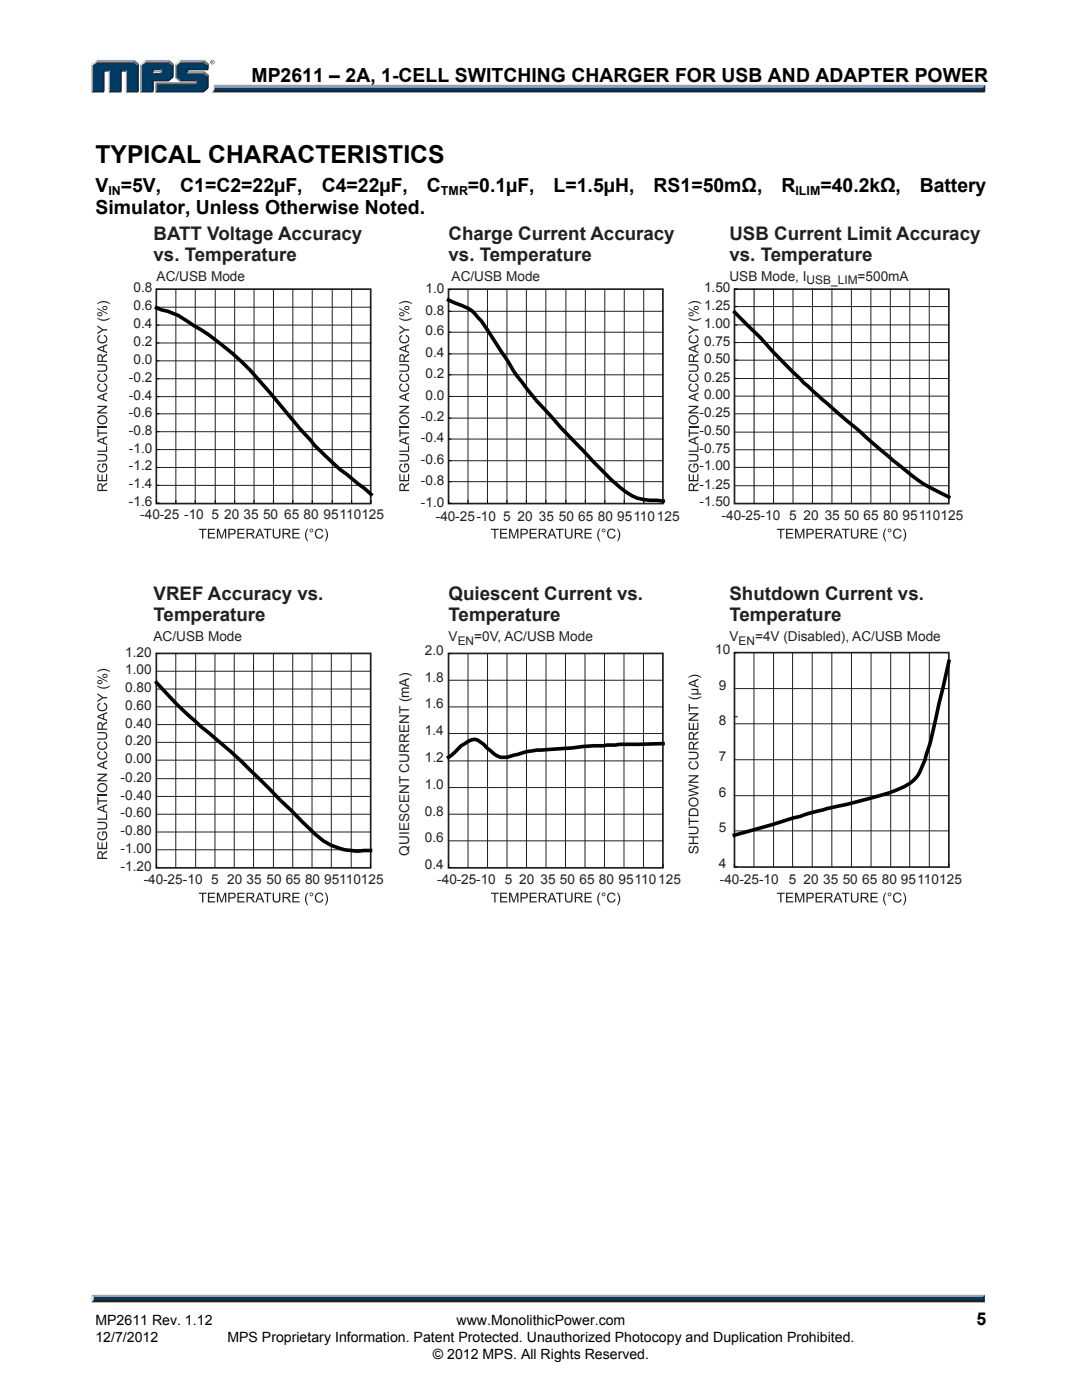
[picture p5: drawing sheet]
<svg xmlns="http://www.w3.org/2000/svg" width="216mm" height="279mm" viewBox="0 0 216 279" stroke-linecap="round" stroke-linejoin="round" font-family="sans-serif">
<path d="M18.7 259.2h177.4l.4 .7h-178.3z" fill="#231f20"/>
<path d="M18.3 258.4h178.2l-.4 .8h-177.4z" fill="#94a0b9"/>
<path d="M196.5 258.4v1.5l-.4-.4v-.6z" fill="#001339"/>
<path d="M18.7 258.9h177.4v.6h-177.4z" fill="#003b63"/>
<path d="M18.2 258.4l.5 .5v.5l-.5 .5z" fill="#dcddde"/>
<path d="M42.7 16.9h153.9l-.4 .7h-153.4z" fill="#94a0b9"/>
<path d="M42.8 17.6h153.4l.4 .6h-154.3l.4-.2z" fill="#231f20"/>
<path d="M196.2 17.3l.4-.4v1.3l-.4-.4z" fill="#001339"/>
<path d="M42.9 17.3h153.3v.5h-153.4z" fill="#003b63"/>
<path d="M42.7 16.9l.2 .5a.79 .79 0 0 1-.6 .8h.1a1.24 1.24 0 0 0 .3-1.3z" fill="#dcddde"/>
<path d="M30.4 14.4l.3-.2h1.3l.3 .2z" fill="#94a0b9"/>
<g fill="#003b63">
<path d="M18.6 12.8l.8-.6h7.2l.8 .6v5.2h-2v-4.2h-1.4v4.2h-2v-4.2h-1.4v4.2h-2z"/>
<path d="M28.3 12.8l.8-.6h2.2v1.4h-.9v.8h1.9v-.8h-1.3v-1.4h2.6l.8 .6v2.3l-.8 .7h-3.2v2.2h-2.1z"/>
<path d="M31.3 16.6h8v-.8h-3.2l-.9-.7v-2.3l.9-.6h4.4l.9 .6v.8h-4.1v.8h3.2l.9 .7v2.2l-.9 .7h-9.2z"/>
</g>
<path d="M35.9 12.1h4.8" fill="none" stroke="#94a0b9" stroke-width=".27"/>
<path d="M35 12.7l.9-.7 .2 .2-.8 .6z" fill="#dcddde"/>
<path d="M35.1 12.7v2.6" fill="none" stroke="#94a0b9" stroke-width=".27"/>
<path d="M35 15.3l.3-.2 .8 .7-.2 .2z" fill="#547194"/>
<path d="M35.9 15.9h3.4" fill="none" stroke="#001339" stroke-width=".27"/>
<g fill="#94a0b9">
<path d="M31 16.4h8.1v-.4l.2-.2v.8h-8z"/>
<path d="M31 16.4l.3 .2v1.4l-.3 .2z"/>
</g>
<path d="M37.3 13.6h4.1v-.8l.2-.1v1.1h-4v.4l-.3 .2z" fill="#001339"/>
<path d="M37.3 14.3h3.4" fill="none" stroke="#94a0b9" stroke-width=".27"/>
<path d="M40.7 14.2l.9 .7-.2 .2-.9-.7z" fill="#547194"/>
<g fill="#001339">
<path d="M31 18.2l.3-.2h9.2l.9-.7v-2.2l.2-.2v2.5l-.9 .8z"/>
<path d="M30.4 15.8h3.2l.8-.7v-2.3l.2-.1v2.6l-.9 .7h-3v2.2h-2.6l.2-.2h2.1z"/>
</g>
<path d="M33.7 12l.9 .7-.2 .1-.8-.6z" fill="#547194"/>
<path d="M29 12.1h4.7" fill="none" stroke="#94a0b9" stroke-width=".27"/>
<path d="M28.1 12.7l.9-.7 .1 .2-.8 .6z" fill="#dcddde"/>
<path d="M28.2 12.7v5.5" fill="none" stroke="#94a0b9" stroke-width=".27"/>
<path d="M32 13.8l.3-.2v.8l-.3-.2z" fill="#94a0b9"/>
<g fill="#001339">
<path d="M30.4 13.6h1.9l-.3 .2h-1.3v.4l-.3 .2z"/>
<path d="M27.4 12.8l.3-.1v5.5h-2.5l.2-.2h2z"/>
</g>
<path d="M26.8 12l.9 .7-.3 .1-.8-.6z" fill="#547194"/>
<path d="M19.2 12.1h7.6" fill="none" stroke="#94a0b9" stroke-width=".27"/>
<path d="M18.3 12.7l.9-.7 .2 .2-.8 .6z" fill="#dcddde"/>
<path d="M18.5 12.7v5.5" fill="none" stroke="#94a0b9" stroke-width=".27"/>
<path d="M20.6 13.8h1.4l-.2 .3h-.9v4.1h-2.6l.3-.2h2z" fill="#001339"/>
<path d="M21.9 13.8v4.4" fill="none" stroke="#94a0b9" stroke-width=".27"/>
<path d="M24 13.8h1.4l-.2 .3h-.9v4.1h-2.5l.2-.2h2z" fill="#001339"/>
<path d="M25.3 13.8v4.4" fill="none" stroke="#94a0b9" stroke-width=".27"/>
<path d="M40.7 12l.9 .7-.2 .1-.9-.6z" fill="#547194"/>
<path d="M41.9 12.4a.45 .45 0 0 1 .9 0 .45 .45 0 0 1-.9 0zM42 12.4a.37 .37 0 0 0 .7 0 .37 .37 0 0 0-.7 0zM42.2 12.2h.3l.1 .5-.3-.3-.1 .3zM42.3 12.2v.2h.1z" fill="#231f20"/>
<path d="M42.6 17.1h153.9l-.4 .7h-153.3z" fill="#94a0b9"/>
<path d="M42.8 17.8h153.3l.4 .7h-154.3l.4-.3z" fill="#231f20"/>
<path d="M196.1 17.5l.4-.4v1.4l-.4-.4z" fill="#001339"/>
<path d="M42.8 17.5h153.3v.6h-153.4z" fill="#003b63"/>
<g fill="#dcddde">
<path d="M42.6 17.1l.2 .5a.79 .79 0 0 1-.6 .9l.1-.1a1.24 1.24 0 0 0 .3-1.3z"/>
<path d="M30.3 14.6l.3-.2h1.3l.3 .2z"/>
</g>
<g fill="#003b63">
<path d="M18.5 13.1l.8-.7h7.2l.8 .7v5.1h-1.9v-4.2h-1.5v4.2h-2v-4.2h-1.4v4.2h-2z"/>
<path d="M28.2 13.1l.9-.7h2.1v1.4h-.9v.8h1.9v-.8h-1.2v-1.4h2.5l.8 .7v2.3l-.8 .6h-3.2v2.2h-2.1z"/>
<path d="M31.2 16.9h8v-.9h-3.2l-.8-.6v-2.3l.8-.7h4.5l.8 .7v.7h-4.1v.8h3.3l.8 .7v2.2l-.8 .7h-9.3z"/>
</g>
<path d="M35.8 12.3h4.8" fill="none" stroke="#94a0b9" stroke-width=".27"/>
<path d="M34.9 12.9l.9-.7 .2 .2-.8 .7z" fill="#dcddde"/>
<path d="M35.1 12.9v2.6" fill="none" stroke="#94a0b9" stroke-width=".27"/>
<path d="M34.9 15.5l.3-.1 .8 .6-.2 .2z" fill="#547194"/>
<path d="M35.8 16.1h3.4" fill="none" stroke="#001339" stroke-width=".27"/>
<path d="M31 16.6h8v-.4l.2-.2v.9h-8z" fill="#547194"/>
<path d="M31 16.6l.2 .3v1.3l-.2 .3z" fill="#94a0b9"/>
<path d="M37.2 13.8h4.1v-.7l.2-.2v1.1h-4v.4l-.3 .2z" fill="#001339"/>
<path d="M37.2 14.5h3.4" fill="none" stroke="#94a0b9" stroke-width=".27"/>
<path d="M40.6 14.4l.9 .7-.2 .2-.8-.7z" fill="#547194"/>
<g fill="#001339">
<path d="M31 18.5l.2-.3h9.3l.8-.7v-2.2l.2-.2v2.6l-.9 .8z"/>
<path d="M30.3 16h3.2l.8-.6v-2.3l.3-.2v2.6l-.9 .7h-3.1v2.3h-2.6l.2-.3h2.1z"/>
</g>
<path d="M33.7 12.2l.9 .7-.3 .2-.8-.7z" fill="#547194"/>
<path d="M28.9 12.3h4.8" fill="none" stroke="#94a0b9" stroke-width=".27"/>
<path d="M28 12.9l.9-.7 .2 .2-.9 .7z" fill="#dcddde"/>
<path d="M28.1 12.9v5.6" fill="none" stroke="#94a0b9" stroke-width=".27"/>
<path d="M31.9 14l.3-.2v.8l-.3-.2z" fill="#94a0b9"/>
<g fill="#001339">
<path d="M30.3 13.8h1.9l-.3 .2h-1.3v.4l-.3 .2z"/>
<path d="M27.3 13.1l.3-.2v5.6h-2.5l.3-.3h1.9z"/>
</g>
<path d="M26.7 12.2l.9 .7-.3 .2-.8-.7z" fill="#547194"/>
<path d="M19.1 12.3h7.6" fill="none" stroke="#94a0b9" stroke-width=".27"/>
<path d="M18.2 12.9l.9-.7 .2 .2-.8 .7z" fill="#dcddde"/>
<path d="M18.4 12.9v5.6" fill="none" stroke="#94a0b9" stroke-width=".27"/>
<path d="M20.5 14h1.4l-.2 .3h-.9v4.2h-2.6l.3-.3h2z" fill="#001339"/>
<path d="M21.8 14v4.5" fill="none" stroke="#94a0b9" stroke-width=".27"/>
<path d="M23.9 14h1.5l-.3 .3h-.9v4.2h-2.5l.2-.3h2z" fill="#001339"/>
<path d="M25.2 14v4.5" fill="none" stroke="#94a0b9" stroke-width=".27"/>
<path d="M40.6 12.2l.9 .7-.2 .2-.8-.7z" fill="#547194"/>
<path d="M89.5 130.4h42.8v42.8h-42.8z" fill="none" stroke="#231f20" stroke-width=".34"/>
<g fill="#231f20">
<path d="M98 178.2h1.5v.2h-.6v1.7h-.3v-1.7h-.6z"/>
<path d="M99.8 178.2h1.4v.2h-1.2v.6h1.1v.2h-1.1v.7h1.2v.2h-1.4z"/>
<path d="M101.6 178.2h.4l.5 1.6 .6-1.6h.3v1.9h-.2v-1.6l-.6 1.6h-.2l-.6-1.7v1.7h-.2z"/>
<path d="M105.7 178.2h1.4v.2h-1.2v.6h1.1v.2h-1.1v.7h1.2v.2h-1.4z"/>
<path d="M110.9 178.2h1.6v.2h-.7v1.7h-.2v-1.7h-.7z"/>
<path d="M112.7 178.2h.3v1.1a.52 .52 0 0 0 .5 .6 .52 .52 0 0 0 .5-.6v-1.1h.2v1.1a.77 .77 0 0 1-.7 .8 .77 .77 0 0 1-.8-.8z"/>
<path d="M116.6 178.2h1.5v.2h-1.2v.6h1.1v.2h-1.1v.7h1.2v.2h-1.5z"/>
<path d="M119.6 178.1h.2l-.2 .3a2.22 2.22 0 0 0 .2 2.3h-.2a1.96 1.96 0 0 1 0-2.6z"/>
<path d="M121.4 178.3a.84 .84 0 0 1 1.4 .4l-.2 .1a.65 .65 0 0 0-.9-.4 .65 .65 0 0 0-.3 .9 .59 .59 0 0 0 .6 .6 .59 .59 0 0 0 .6-.5l.2 .1a.92 .92 0 0 1-1.2 .5 .92 .92 0 0 1-.4-1.3z"/>
<path d="M123.1 178.1h.2a1.96 1.96 0 0 1 0 2.6h-.2a2.25 2.25 0 0 0 0-2.6z"/>
<path d="M103.9 178.2h.7a.6 .6 0 0 1 .7 .5 .6 .6 0 0 1-.7 .6h-.5v.8h-.2zM104.1 178.4v.7h.7a.35 .35 0 0 0 .3-.5 .35 .35 0 0 0-.5-.2z"/>
<path d="M107.5 178.2h.9a.54 .54 0 0 1 .6 .4 .54 .54 0 0 1-.5 .6l.7 .9h-.3l-.5-.7-.4-.2h-.3v.9h-.2zM107.7 178.4v.6h.6a.34 .34 0 0 0 .5-.3 .34 .34 0 0 0-.4-.3z"/>
<path d="M110 178.2h.3l.8 1.9h-.3l-.3-.6h-.8l-.2 .6h-.3zM110.1 178.4l-.3 .9h.7z"/>
<path d="M114.7 178.2h.8a.54 .54 0 0 1 .7 .4 .54 .54 0 0 1-.5 .6l.7 .9h-.3l-.5-.7-.4-.2h-.3v.9h-.2zM114.9 178.4v.6h.6a.34 .34 0 0 0 .5-.3 .34 .34 0 0 0-.4-.3z"/>
<path d="M120.1 178.5a.37 .37 0 0 1 .7 0 .37 .37 0 0 1-.7 0zM120.2 178.5a.25 .25 0 0 0 .5 0 .25 .25 0 0 0-.5 0z"/>
</g>
<path d="M31.2 130.4h42.8v42.8h-42.8z" fill="none" stroke="#231f20" stroke-width=".34"/>
<g fill="#231f20">
<path d="M19.4 168.1h.3v1.1h.6v-1.1h.2v1.1h.6v-1.2h.3v1.5h-2z"/>
<path d="M19.7 166.1l.3-.1v.2a.72 .72 0 0 0-.2 1 .72 .72 0 0 0 1 .2 .8 .8 0 0 0 .2-1.2h-.4v.5h-.2v-.8h.7a1.01 1.01 0 0 1 .2 1.4 1.01 1.01 0 0 1-1.4 .2 1.01 1.01 0 0 1-.2-1.4z"/>
<path d="M19.4 164h1.2a.77 .77 0 0 1 .8 .8 .77 .77 0 0 1-.8 .7h-1.2v-.2h1.2a.52 .52 0 0 0 .6-.5 .52 .52 0 0 0-.6-.5h-1.2z"/>
<path d="M19.4 163.3h1.7v-.9h.3v1.2h-2z"/>
<path d="M19.4 159.1h.3v.6h1.7v.3h-1.7v.6h-.3z"/>
<path d="M19.4 158.5h2v.3h-2z"/>
<path d="M19.4 154.4h2v.3l-1.5 1h1.5v.2h-2v-.2l1.6-1.1h-1.6z"/>
<path d="M19.7 150.1l.3-.2v.3a.65 .65 0 0 0-.3 .9 .65 .65 0 0 0 .9 .2 .59 .59 0 0 0 .6-.5 .59 .59 0 0 0-.5-.6l.1-.3a.92 .92 0 0 1 .5 1.3 .92 .92 0 0 1-1.3 .4 .89 .89 0 0 1-.3-1.5z"/>
<path d="M19.7 148.1l.3-.1v.2a.65 .65 0 0 0-.3 .9 .65 .65 0 0 0 .9 .3 .59 .59 0 0 0 .6-.6 .59 .59 0 0 0-.5-.6l.1-.3a.92 .92 0 0 1 .5 1.3 .92 .92 0 0 1-1.3 .4 .89 .89 0 0 1-.3-1.5z"/>
<path d="M19.4 146.1h1.2a.77 .77 0 0 1 .8 .8 .77 .77 0 0 1-.8 .7h-1.2v-.2h1.2a.52 .52 0 0 0 .6-.5 .52 .52 0 0 0-.6-.6h-1.2z"/>
<path d="M19.7 140.4l.3-.1v.2a.65 .65 0 0 0-.3 .9 .65 .65 0 0 0 .9 .3 .59 .59 0 0 0 .6-.6 .59 .59 0 0 0-.5-.6l.1-.3a.92 .92 0 0 1 .5 1.3 .92 .92 0 0 1-1.3 .4 .89 .89 0 0 1-.3-1.5z"/>
<path d="M19.4 138.3l1.2 .8h.8v.3h-.8l-1.2 .7v-.3l1-.6-1-.6z"/>
<path d="M19.4 136.8l.3 .2a2.21 2.21 0 0 0 2.3-.2v.2a1.96 1.96 0 0 1-2.6 0z"/>
<path d="M19.4 134a1.96 1.96 0 0 1 2.6 0v.1a2.25 2.25 0 0 0-2.6 0z"/>
<path d="M39.7 178.2h1.5v.2h-.6v1.7h-.3v-1.7h-.6z"/>
<path d="M41.5 178.2h1.4v.2h-1.2v.6h1.1v.2h-1.1v.7h1.2v.2h-1.4z"/>
<path d="M43.3 178.2h.4l.5 1.6 .6-1.6h.3v1.9h-.2v-1.6l-.6 1.6h-.2l-.6-1.7v1.7h-.2z"/>
<path d="M47.4 178.2h1.4v.2h-1.2v.6h1.1v.2h-1.1v.7h1.2v.2h-1.4z"/>
<path d="M52.6 178.2h1.5v.2h-.6v1.7h-.3v-1.7h-.6z"/>
<path d="M54.4 178.2h.3v1.1a.52 .52 0 0 0 .5 .6 .52 .52 0 0 0 .5-.6v-1.1h.2v1.1a.77 .77 0 0 1-.7 .8 .77 .77 0 0 1-.8-.8z"/>
<path d="M58.3 178.2h1.4v.2h-1.1v.6h1.1v.2h-1.1v.7h1.2v.2h-1.5z"/>
<path d="M61.3 178.1h.2l-.2 .3a2.22 2.22 0 0 0 .2 2.3h-.2a1.96 1.96 0 0 1 0-2.6z"/>
<path d="M63.1 178.3a.85 .85 0 0 1 1.4 .4l-.2 .1a.65 .65 0 0 0-.9-.4 .65 .65 0 0 0-.3 .9 .59 .59 0 0 0 .6 .6 .59 .59 0 0 0 .6-.5l.2 .1a.92 .92 0 0 1-1.2 .5 .92 .92 0 0 1-.4-1.3z"/>
<path d="M64.8 178.1h.2a1.96 1.96 0 0 1 0 2.6h-.2a2.25 2.25 0 0 0 0-2.6z"/>
<path d="M19.6 170.1a.53 .53 0 0 1 .6-.2 .53 .53 0 0 1 .3 .5l.9-.7v.3l-.8 .6-.1 .3v.3h.9v.2h-2zM19.7 170.2v1h.6v-.6a.34 .34 0 0 0-.1-.4 .34 .34 0 0 0-.5 0z"/>
<path d="M19.4 161.3l2-.8v.3l-.6 .2v.8l.6 .2v.3l-2-.8zM19.6 161.4l1 .3v-.6z"/>
<path d="M19.5 157.2a.97 .97 0 0 1 1.9 0 .97 .97 0 0 1-1.9 0zM19.8 156.7a.72 .72 0 0 0 .1 1 .72 .72 0 0 0 1 0 .72 .72 0 0 0 .1-1l-.6-.2z"/>
<path d="M19.4 152.5l2-.7v.2l-.6 .3v.8l.6 .2v.3l-2-.8zM19.6 152.7l1 .3v-.6z"/>
<path d="M19.6 144.3a.53 .53 0 0 1 .6-.2 .53 .53 0 0 1 .3 .6l.9-.8v.4l-.8 .5-.1 .3v.3h.9v.3h-2zM19.7 144.5v.9h.6v-.6a.34 .34 0 0 0-.1-.4 .34 .34 0 0 0-.5 .1z"/>
<path d="M19.4 142.9l2-.8v.3l-.6 .2v.8l.6 .2v.3l-2-.7zM19.6 143l1 .4v-.7z"/>
<path d="M19.4 134.9l2.1 1v.2l-2.1-1zM19.5 135.8a.47 .47 0 0 1 .8 0 .47 .47 0 0 1-.2 .7h-.4a.4 .4 0 0 1-.3-.3 .4 .4 0 0 1 .1-.4zM19.6 136v.1a.3 .3 0 0 0 .3 .2 .3 .3 0 0 0 .3-.3zM20.6 134.6a.47 .47 0 0 1 .7-.1 .47 .47 0 0 1-.1 .8h-.5a.4 .4 0 0 1-.3-.3 .4 .4 0 0 1 .2-.4zM20.7 134.7l-.1 .1a.3 .3 0 0 0 .3 .3 .3 .3 0 0 0 .3-.4z"/>
<path d="M45.6 178.2h.7a.6 .6 0 0 1 .7 .5 .6 .6 0 0 1-.7 .6h-.5v.8h-.2zM45.8 178.4v.7h.7a.35 .35 0 0 0 .3-.5 .35 .35 0 0 0-.5-.2z"/>
<path d="M49.2 178.2h.8a.54 .54 0 0 1 .7 .4 .54 .54 0 0 1-.5 .6l.7 .9h-.3l-.5-.7-.4-.2h-.3v.9h-.2zM49.4 178.4v.6h.6a.34 .34 0 0 0 .5-.3 .34 .34 0 0 0-.4-.3z"/>
<path d="M51.7 178.2h.3l.8 1.9h-.3l-.3-.6h-.8l-.2 .6h-.3zM51.8 178.4l-.3 .9h.7z"/>
<path d="M56.4 178.2h.8a.54 .54 0 0 1 .7 .4 .54 .54 0 0 1-.5 .6l.7 .9h-.3l-.5-.7-.4-.2h-.3v.9h-.2zM56.6 178.4v.6h.6a.34 .34 0 0 0 .5-.3 .34 .34 0 0 0-.4-.3z"/>
<path d="M61.8 178.5a.37 .37 0 0 1 .7 0 .37 .37 0 0 1-.7 0zM61.9 178.5a.25 .25 0 0 0 .5 0 .25 .25 0 0 0-.5 0z"/>
</g>
<path d="M89.5 57.7h42.8v42.8h-42.8z" fill="none" stroke="#231f20" stroke-width=".34"/>
<g fill="#231f20">
<path d="M79.7 94.6h.2v1.2h.6v-1.1h.2v1.1h.7v-1.2h.2v1.4h-1.9z"/>
<path d="M79.9 92.7l.3-.2 .1 .3a.72 .72 0 0 0-.3 1 .72 .72 0 0 0 1.1 .2 .8 .8 0 0 0 .1-1.2h-.3v.5h-.3v-.8h.8a1.01 1.01 0 0 1 .1 1.4 1.01 1.01 0 0 1-1.4 .2 1.01 1.01 0 0 1-.2-1.4z"/>
<path d="M79.7 90.6h1.1a.77 .77 0 0 1 .9 .8 .77 .77 0 0 1-.9 .7h-1.1v-.2h1.1a.52 .52 0 0 0 .6-.5 .52 .52 0 0 0-.6-.5h-1.1z"/>
<path d="M79.7 89.9h1.7v-.9h.2v1.2h-1.9z"/>
<path d="M79.7 85.6h.2v.7h1.7v.2h-1.7v.7h-.2z"/>
<path d="M79.7 85.1h1.9v.2h-1.9z"/>
<path d="M79.7 81h1.9v.2l-1.5 1.1h1.5v.2h-1.9v-.2l1.5-1.1h-1.5z"/>
<path d="M79.9 76.7l.3-.2 .1 .3a.65 .65 0 0 0-.3 .9 .65 .65 0 0 0 .9 .2 .59 .59 0 0 0 .5-.5 .59 .59 0 0 0-.5-.7l.1-.2a.92 .92 0 0 1 .6 1.2 .92 .92 0 0 1-1.3 .5 .89 .89 0 0 1-.4-1.5z"/>
<path d="M79.9 74.7l.3-.1 .1 .2a.65 .65 0 0 0-.3 .9 .65 .65 0 0 0 .9 .3 .59 .59 0 0 0 .5-.6 .59 .59 0 0 0-.5-.6l.1-.3a.92 .92 0 0 1 .6 1.3 .92 .92 0 0 1-1.3 .4 .89 .89 0 0 1-.4-1.5z"/>
<path d="M79.7 72.7h1.1a.77 .77 0 0 1 .9 .7 .77 .77 0 0 1-.9 .8h-1.1v-.3h1.1a.52 .52 0 0 0 .6-.5 .52 .52 0 0 0-.6-.5h-1.1z"/>
<path d="M79.9 67l.3-.1 .1 .2a.65 .65 0 0 0-.3 .9 .65 .65 0 0 0 .9 .3 .59 .59 0 0 0 .5-.6 .59 .59 0 0 0-.5-.6l.1-.3a.92 .92 0 0 1 .6 1.3 .92 .92 0 0 1-1.3 .4 .89 .89 0 0 1-.4-1.5z"/>
<path d="M79.7 64.9l1.1 .8h.8v.3h-.8l-1.1 .7v-.3l.9-.6-.9-.6z"/>
<path d="M79.7 63.4l.3 .2a2.21 2.21 0 0 0 2.2-.2v.2a1.96 1.96 0 0 1-2.5 0z"/>
<path d="M79.7 60.5a1.96 1.96 0 0 1 2.5 0v.2a2.25 2.25 0 0 0-2.5 0z"/>
<path d="M98 105.5h1.5v.3h-.6v1.7h-.3v-1.7h-.6z"/>
<path d="M99.8 105.5h1.4v.3h-1.2v.5h1.1v.3h-1.1v.6h1.2v.3h-1.4z"/>
<path d="M101.6 105.5h.4l.5 1.7 .6-1.7h.3v2h-.2v-1.7l-.6 1.7h-.2l-.6-1.7v1.7h-.2z"/>
<path d="M105.7 105.5h1.4v.3h-1.2v.5h1.1v.3h-1.1v.6h1.2v.3h-1.4z"/>
<path d="M110.9 105.5h1.6v.3h-.7v1.7h-.2v-1.7h-.7z"/>
<path d="M112.7 105.5h.3v1.1a.52 .52 0 0 0 .5 .7 .52 .52 0 0 0 .5-.7v-1.1h.2v1.1a.77 .77 0 0 1-.7 .9 .77 .77 0 0 1-.8-.9z"/>
<path d="M116.6 105.5h1.5v.3h-1.2v.5h1.1v.3h-1.1v.6h1.2v.3h-1.5z"/>
<path d="M119.6 105.5h.2l-.2 .3a2.22 2.22 0 0 0 .2 2.2h-.2a1.96 1.96 0 0 1 0-2.5z"/>
<path d="M121.4 105.7a.84 .84 0 0 1 1.4 .4h-.2a.65 .65 0 0 0-.9-.3 .65 .65 0 0 0-.3 .9 .59 .59 0 0 0 .6 .6 .59 .59 0 0 0 .6-.5l.2 .1a.92 .92 0 0 1-1.2 .5 .92 .92 0 0 1-.4-1.3z"/>
<path d="M123.1 105.5h.2a1.96 1.96 0 0 1 0 2.5h-.2a2.25 2.25 0 0 0 0-2.5z"/>
<path d="M79.8 96.6a.53 .53 0 0 1 .6-.1 .53 .53 0 0 1 .3 .5l.9-.7v.3l-.7 .5-.1 .4v.3h.8v.2h-1.9zM80 96.8l-.1 1h.6v-.6a.34 .34 0 0 0-.1-.4 .34 .34 0 0 0-.4 0z"/>
<path d="M79.7 87.8l1.9-.8v.3l-.6 .3v.8l.6 .2v.3l-1.9-.8zM79.9 88l.9 .3v-.7z"/>
<path d="M79.7 83.7a1 1 0 0 1 2 0 1 1 0 0 1-2 0zM80.1 83.3a.72 .72 0 0 0 .1 .9 .72 .72 0 0 0 .9 .1 .72 .72 0 0 0 .1-1l-.5-.2z"/>
<path d="M79.7 79.1l1.9-.8v.3l-.6 .3v.8l.6 .2v.3l-1.9-.8zM79.9 79.3l.9 .3v-.7z"/>
<path d="M79.8 70.9a.53 .53 0 0 1 .6-.2 .53 .53 0 0 1 .3 .5l.9-.7v.3l-.7 .6-.1 .3v.3h.8v.2h-1.9zM80 71.1l-.1 .9h.6v-.6a.34 .34 0 0 0-.1-.4 .34 .34 0 0 0-.4 .1z"/>
<path d="M79.7 69.5l1.9-.8v.3l-.6 .2v.8l.6 .2v.3l-1.9-.8zM79.9 69.6l.9 .3v-.6z"/>
<path d="M79.7 61.5l2 1v.2l-2-1zM79.8 62.4a.47 .47 0 0 1 .7 0 .47 .47 0 0 1-.1 .7h-.4a.4 .4 0 0 1-.3-.3 .4 .4 0 0 1 .1-.4zM79.9 62.6h-.1a.3 .3 0 0 0 .4 .3 .3 .3 0 0 0 .2-.3zM80.8 61.2a.47 .47 0 0 1 .7-.1 .47 .47 0 0 1-.1 .7l-.4 .1a.4 .4 0 0 1-.3-.3 .4 .4 0 0 1 .1-.4zM80.9 61.3v.1a.3 .3 0 0 0 .3 .3 .3 .3 0 0 0 .3-.4z"/>
<path d="M103.9 105.5h.7a.6 .6 0 0 1 .7 .6 .6 .6 0 0 1-.7 .6h-.5v.8h-.2zM104.1 105.8v.6h.7a.35 .35 0 0 0 .3-.4 .35 .35 0 0 0-.5-.2z"/>
<path d="M107.5 105.5h.9a.54 .54 0 0 1 .6 .5 .54 .54 0 0 1-.5 .6l.7 .9h-.3l-.5-.8-.4-.1h-.3v.9h-.2zM107.7 105.7v.7h.6a.34 .34 0 0 0 .5-.3 .34 .34 0 0 0-.4-.4z"/>
<path d="M110 105.5h.3l.8 2h-.3l-.3-.6h-.8l-.2 .6h-.3zM110.1 105.7l-.3 1h.7z"/>
<path d="M114.7 105.5h.8a.54 .54 0 0 1 .7 .5 .54 .54 0 0 1-.5 .6l.7 .9h-.3l-.5-.8-.4-.1h-.3v.9h-.2zM114.9 105.7v.7h.6a.34 .34 0 0 0 .5-.3 .34 .34 0 0 0-.4-.4z"/>
<path d="M120.1 105.9a.37 .37 0 0 1 .7 0 .37 .37 0 0 1-.7 0zM120.2 105.9a.25 .25 0 0 0 .5 0 .25 .25 0 0 0-.5 0z"/>
</g>
<path d="M146.6 57.7h42.7v42.8h-42.7z" fill="none" stroke="#231f20" stroke-width=".34"/>
<g fill="#231f20">
<path d="M155 105.5h1.6v.3h-.7v1.7h-.2v-1.7h-.7z"/>
<path d="M156.8 105.5h1.5v.3h-1.2v.5h1.1v.3h-1.1v.6h1.2v.3h-1.5z"/>
<path d="M158.6 105.5h.4l.6 1.7 .6-1.7h.3v2h-.2v-1.7l-.6 1.7h-.2l-.6-1.7v1.7h-.3z"/>
<path d="M162.7 105.5h1.4v.3h-1.1v.5h1.1v.3h-1.1v.6h1.2v.3h-1.5z"/>
<path d="M168 105.5h1.5v.3h-.6v1.7h-.3v-1.7h-.6z"/>
<path d="M169.8 105.5h.2v1.1a.52 .52 0 0 0 .5 .7 .52 .52 0 0 0 .6-.7v-1.1h.2v1.1a.77 .77 0 0 1-.8 .9 .77 .77 0 0 1-.7-.9z"/>
<path d="M173.7 105.5h1.4v.3h-1.1v.5h1v.3h-1v.6h1.2v.3h-1.5z"/>
<path d="M176.7 105.5h.2l-.2 .3a2.22 2.22 0 0 0 .2 2.2h-.2a1.96 1.96 0 0 1 0-2.5z"/>
<path d="M178.5 105.7a.84 .84 0 0 1 1.4 .4h-.3a.65 .65 0 0 0-.9-.3 .65 .65 0 0 0-.2 .9 .59 .59 0 0 0 .5 .6 .59 .59 0 0 0 .6-.5l.3 .1a.92 .92 0 0 1-1.2 .5 .92 .92 0 0 1-.5-1.3z"/>
<path d="M180.2 105.5h.1a1.96 1.96 0 0 1 0 2.5h-.1a2.25 2.25 0 0 0 0-2.5z"/>
<path d="M160.9 105.5h.8a.6 .6 0 0 1 .7 .6 .6 .6 0 0 1-.7 .6h-.5v.8h-.3zM161.2 105.8v.6h.7a.35 .35 0 0 0 .2-.4 .35 .35 0 0 0-.4-.2z"/>
<path d="M164.5 105.5h.9a.54 .54 0 0 1 .7 .5 .54 .54 0 0 1-.5 .6l.7 .9h-.4l-.5-.8-.3-.1h-.3v.9h-.3zM164.8 105.7v.7h.6a.34 .34 0 0 0 .4-.3 .34 .34 0 0 0-.4-.4z"/>
<path d="M167 105.5h.3l.8 2h-.3l-.2-.6h-.8l-.2 .6h-.3zM167.2 105.7l-.3 1h.6z"/>
<path d="M171.7 105.5h.9a.54 .54 0 0 1 .7 .5 .54 .54 0 0 1-.6 .6l.8 .9h-.4l-.5-.8-.3-.1h-.3v.9h-.3zM172 105.7v.7h.6a.34 .34 0 0 0 .4-.3 .34 .34 0 0 0-.4-.4z"/>
<path d="M177.1 105.9a.4 .4 0 0 1 .8 0 .4 .4 0 0 1-.8 0zM177.3 105.9a.22 .22 0 0 0 .4 0 .22 .22 0 0 0-.4 0z"/>
</g>
<path d="M146.6 130.2h42.7v42.8h-42.7z" fill="none" stroke="#231f20" stroke-width=".34"/>
<g fill="#231f20">
<path d="M155 178.2h1.6v.2h-.7v1.7h-.2v-1.7h-.7z"/>
<path d="M156.8 178.2h1.5v.2h-1.2v.6h1.1v.2h-1.1v.7h1.2v.2h-1.5z"/>
<path d="M158.6 178.2h.4l.6 1.6 .6-1.6h.3v1.9h-.2v-1.6l-.6 1.6h-.2l-.6-1.7v1.7h-.3z"/>
<path d="M162.7 178.2h1.4v.2h-1.1v.6h1.1v.2h-1.1v.7h1.2v.2h-1.5z"/>
<path d="M168 178.2h1.5v.2h-.6v1.7h-.3v-1.7h-.6z"/>
<path d="M169.8 178.2h.2v1.1a.52 .52 0 0 0 .5 .6 .52 .52 0 0 0 .6-.6v-1.1h.2v1.1a.77 .77 0 0 1-.8 .8 .77 .77 0 0 1-.7-.8z"/>
<path d="M173.7 178.2h1.4v.2h-1.1v.6h1v.2h-1v.7h1.2v.2h-1.5z"/>
<path d="M176.7 178.1h.2l-.2 .3a2.21 2.21 0 0 0 .2 2.3h-.2a1.96 1.96 0 0 1 0-2.6z"/>
<path d="M178.5 178.3a.84 .84 0 0 1 1.4 .4l-.3 .1a.65 .65 0 0 0-.9-.4 .65 .65 0 0 0-.2 .9 .59 .59 0 0 0 .5 .6 .59 .59 0 0 0 .6-.5l.3 .1a.92 .92 0 0 1-1.2 .5 .92 .92 0 0 1-.5-1.3z"/>
<path d="M180.2 178.1h.1a1.96 1.96 0 0 1 0 2.6h-.1a2.25 2.25 0 0 0 0-2.6z"/>
<path d="M160.9 178.2h.8a.6 .6 0 0 1 .7 .5 .6 .6 0 0 1-.7 .6h-.5v.8h-.3zM161.2 178.4v.7h.7a.35 .35 0 0 0 .2-.5 .35 .35 0 0 0-.4-.2z"/>
<path d="M164.5 178.2h.9a.54 .54 0 0 1 .7 .4 .54 .54 0 0 1-.5 .6l.7 .9h-.4l-.5-.7-.3-.2h-.3v.9h-.3zM164.8 178.4v.6h.6a.34 .34 0 0 0 .4-.3 .34 .34 0 0 0-.4-.3z"/>
<path d="M167 178.2h.3l.8 1.9h-.3l-.2-.6h-.8l-.2 .6h-.3zM167.2 178.4l-.3 .9h.6z"/>
<path d="M171.7 178.2h.9a.54 .54 0 0 1 .7 .4 .54 .54 0 0 1-.6 .6l.8 .9h-.4l-.5-.7-.3-.2h-.3v.9h-.3zM172 178.4v.6h.6a.34 .34 0 0 0 .4-.3 .34 .34 0 0 0-.4-.3z"/>
<path d="M177.1 178.5a.4 .4 0 0 1 .8 0 .4 .4 0 0 1-.8 0zM177.3 178.5a.22 .22 0 0 0 .4 0 .22 .22 0 0 0-.4 0z"/>
</g>
<path d="M31.2 57.7h42.8v42.8h-42.8z" fill="none" stroke="#231f20" stroke-width=".34"/>
<g fill="#231f20">
<path d="M19.4 94.6h.3v1.2h.6v-1.1h.2v1.1h.6v-1.2h.3v1.4h-2z"/>
<path d="M19.7 92.7l.3-.2v.3a.72 .72 0 0 0-.2 1 .72 .72 0 0 0 1 .2 .8 .8 0 0 0 .2-1.2h-.4v.5h-.2v-.8h.7a1.01 1.01 0 0 1 .2 1.4 1.01 1.01 0 0 1-1.4 .2 1.01 1.01 0 0 1-.2-1.4z"/>
<path d="M19.4 90.6h1.2a.77 .77 0 0 1 .8 .8 .77 .77 0 0 1-.8 .7h-1.2v-.2h1.2a.52 .52 0 0 0 .6-.5 .52 .52 0 0 0-.6-.5h-1.2z"/>
<path d="M19.4 89.9h1.7v-.9h.3v1.2h-2z"/>
<path d="M19.4 85.6h.3v.7h1.7v.2h-1.7v.7h-.3z"/>
<path d="M19.4 85.1h2v.2h-2z"/>
<path d="M19.4 81h2v.2l-1.5 1.1h1.5v.2h-2v-.2l1.6-1.1h-1.6z"/>
<path d="M19.7 76.7l.3-.2v.3a.65 .65 0 0 0-.3 .9 .65 .65 0 0 0 .9 .2 .59 .59 0 0 0 .6-.5 .59 .59 0 0 0-.5-.7l.1-.2a.92 .92 0 0 1 .5 1.2 .92 .92 0 0 1-1.3 .5 .89 .89 0 0 1-.3-1.5z"/>
<path d="M19.7 74.7l.3-.1v.2a.65 .65 0 0 0-.3 .9 .65 .65 0 0 0 .9 .3 .59 .59 0 0 0 .6-.6 .59 .59 0 0 0-.5-.6l.1-.3a.92 .92 0 0 1 .5 1.3 .92 .92 0 0 1-1.3 .4 .89 .89 0 0 1-.3-1.5z"/>
<path d="M19.4 72.7h1.2a.77 .77 0 0 1 .8 .7 .77 .77 0 0 1-.8 .8h-1.2v-.3h1.2a.52 .52 0 0 0 .6-.5 .52 .52 0 0 0-.6-.5h-1.2z"/>
<path d="M19.7 67l.3-.1v.2a.65 .65 0 0 0-.3 .9 .65 .65 0 0 0 .9 .3 .59 .59 0 0 0 .6-.6 .59 .59 0 0 0-.5-.6l.1-.3a.92 .92 0 0 1 .5 1.3 .92 .92 0 0 1-1.3 .4 .89 .89 0 0 1-.3-1.5z"/>
<path d="M19.4 64.9l1.2 .8h.8v.3h-.8l-1.2 .7v-.3l1-.6-1-.6z"/>
<path d="M19.4 63.4l.3 .2a2.21 2.21 0 0 0 2.3-.2v.2a1.96 1.96 0 0 1-2.6 0z"/>
<path d="M19.4 60.5a1.96 1.96 0 0 1 2.6 0v.2a2.25 2.25 0 0 0-2.6 0z"/>
<path d="M39.7 105.5h1.5v.3h-.6v1.7h-.3v-1.7h-.6z"/>
<path d="M41.5 105.5h1.4v.3h-1.2v.5h1.1v.3h-1.1v.6h1.2v.3h-1.4z"/>
<path d="M43.3 105.5h.4l.5 1.7 .6-1.7h.3v2h-.2v-1.7l-.6 1.7h-.2l-.6-1.7v1.7h-.2z"/>
<path d="M47.4 105.5h1.4v.3h-1.2v.5h1.1v.3h-1.1v.6h1.2v.3h-1.4z"/>
<path d="M52.6 105.5h1.5v.3h-.6v1.7h-.3v-1.7h-.6z"/>
<path d="M54.4 105.5h.3v1.1a.52 .52 0 0 0 .5 .7 .52 .52 0 0 0 .5-.7v-1.1h.2v1.1a.77 .77 0 0 1-.7 .9 .77 .77 0 0 1-.8-.9z"/>
<path d="M58.3 105.5h1.4v.3h-1.1v.5h1.1v.3h-1.1v.6h1.2v.3h-1.5z"/>
<path d="M61.3 105.5h.2l-.2 .3a2.22 2.22 0 0 0 .2 2.2h-.2a1.96 1.96 0 0 1 0-2.5z"/>
<path d="M63.1 105.7a.84 .84 0 0 1 1.4 .4h-.2a.65 .65 0 0 0-.9-.3 .65 .65 0 0 0-.3 .9 .59 .59 0 0 0 .6 .6 .59 .59 0 0 0 .6-.5l.2 .1a.92 .92 0 0 1-1.2 .5 .92 .92 0 0 1-.4-1.3z"/>
<path d="M64.8 105.5h.2a1.96 1.96 0 0 1 0 2.5h-.2a2.25 2.25 0 0 0 0-2.5z"/>
<path d="M19.6 96.6a.53 .53 0 0 1 .6-.1 .53 .53 0 0 1 .3 .5l.9-.7v.3l-.8 .5-.1 .4v.3h.9v.2h-2zM19.7 96.8v1h.6v-.6a.34 .34 0 0 0-.1-.4 .34 .34 0 0 0-.5 0z"/>
<path d="M19.4 87.8l2-.8v.3l-.6 .3v.8l.6 .2v.3l-2-.8zM19.6 88l1 .3v-.7z"/>
<path d="M19.5 83.7a.97 .97 0 0 1 1.9 0 .97 .97 0 0 1-1.9 0zM19.8 83.3a.72 .72 0 0 0 .1 .9 .72 .72 0 0 0 1 .1 .72 .72 0 0 0 .1-1l-.6-.2z"/>
<path d="M19.4 79.1l2-.8v.3l-.6 .3v.8l.6 .2v.3l-2-.8zM19.6 79.3l1 .3v-.7z"/>
<path d="M19.6 70.9a.53 .53 0 0 1 .6-.2 .53 .53 0 0 1 .3 .5l.9-.7v.3l-.8 .6-.1 .3v.3h.9v.2h-2zM19.7 71.1v.9h.6v-.6a.34 .34 0 0 0-.1-.4 .34 .34 0 0 0-.5 .1z"/>
<path d="M19.4 69.5l2-.8v.3l-.6 .2v.8l.6 .2v.3l-2-.8zM19.6 69.6l1 .3v-.6z"/>
<path d="M19.4 61.5l2.1 1v.2l-2.1-1zM19.5 62.4a.47 .47 0 0 1 .8 0 .47 .47 0 0 1-.2 .7h-.4a.4 .4 0 0 1-.3-.3 .4 .4 0 0 1 .1-.4zM19.6 62.6a.3 .3 0 0 0 .3 .3 .3 .3 0 0 0 .3-.3zM20.6 61.2a.47 .47 0 0 1 .7-.1 .47 .47 0 0 1-.1 .7l-.5 .1a.4 .4 0 0 1-.3-.3 .4 .4 0 0 1 .2-.4zM20.7 61.3l-.1 .1a.3 .3 0 0 0 .3 .3 .3 .3 0 0 0 .3-.4z"/>
<path d="M45.6 105.5h.7a.6 .6 0 0 1 .7 .6 .6 .6 0 0 1-.7 .6h-.5v.8h-.2zM45.8 105.8v.6h.7a.35 .35 0 0 0 .3-.4 .35 .35 0 0 0-.5-.2z"/>
<path d="M49.2 105.5h.8a.54 .54 0 0 1 .7 .5 .54 .54 0 0 1-.5 .6l.7 .9h-.3l-.5-.8-.4-.1h-.3v.9h-.2zM49.4 105.7v.7h.6a.34 .34 0 0 0 .5-.3 .34 .34 0 0 0-.4-.4z"/>
<path d="M51.7 105.5h.3l.8 2h-.3l-.3-.6h-.8l-.2 .6h-.3zM51.8 105.7l-.3 1h.7z"/>
<path d="M56.4 105.5h.8a.54 .54 0 0 1 .7 .5 .54 .54 0 0 1-.5 .6l.7 .9h-.3l-.5-.8-.4-.1h-.3v.9h-.2zM56.6 105.7v.7h.6a.34 .34 0 0 0 .5-.3 .34 .34 0 0 0-.4-.4z"/>
<path d="M61.8 105.9a.37 .37 0 0 1 .7 0 .37 .37 0 0 1-.7 0zM61.9 105.9a.25 .25 0 0 0 .5 0 .25 .25 0 0 0-.5 0z"/>
</g>
<path d="M31.3 100.4h.5" fill="none" stroke="#050100" stroke-width=".2"/>
<g fill="#231f20">
<path d="M137.4 94.6h.2v1.2h.6v-1.1h.3v1.1h.6v-1.2h.3v1.4h-2z"/>
<path d="M137.6 92.7l.4-.2v.3a.72 .72 0 0 0-.3 1 .72 .72 0 0 0 1.1 .2 .8 .8 0 0 0 .2-1.2h-.4v.5h-.2v-.8h.7a1.01 1.01 0 0 1 .1 1.4 1.01 1.01 0 0 1-1.4 .2 1.01 1.01 0 0 1-.2-1.4z"/>
<path d="M137.4 90.6h1.1a.77 .77 0 0 1 .9 .8 .77 .77 0 0 1-.9 .7h-1.1v-.2h1.1a.52 .52 0 0 0 .7-.5 .52 .52 0 0 0-.7-.5h-1.1z"/>
<path d="M137.4 89.9h1.7v-.9h.3v1.2h-2z"/>
<path d="M137.4 85.6h.2v.7h1.8v.2h-1.8v.7h-.2z"/>
<path d="M137.4 85.1h2v.2h-2z"/>
<path d="M137.4 81h2v.2l-1.6 1.1h1.6v.2h-2v-.2l1.5-1.1h-1.5z"/>
<path d="M137.6 76.7l.3-.2 .1 .3a.65 .65 0 0 0-.3 .9 .65 .65 0 0 0 .9 .2 .59 .59 0 0 0 .6-.5 .59 .59 0 0 0-.5-.7v-.2a.92 .92 0 0 1 .6 1.2 .92 .92 0 0 1-1.3 .5 .89 .89 0 0 1-.4-1.5z"/>
<path d="M137.6 74.7l.3-.1 .1 .2a.65 .65 0 0 0-.3 .9 .65 .65 0 0 0 .9 .3 .59 .59 0 0 0 .6-.6 .59 .59 0 0 0-.5-.6v-.3a.92 .92 0 0 1 .6 1.3 .92 .92 0 0 1-1.3 .4 .89 .89 0 0 1-.4-1.5z"/>
<path d="M137.4 72.7h1.1a.77 .77 0 0 1 .9 .7 .77 .77 0 0 1-.9 .8h-1.1v-.3h1.1a.52 .52 0 0 0 .7-.5 .52 .52 0 0 0-.7-.5h-1.1z"/>
<path d="M137.6 67l.3-.1 .1 .2a.65 .65 0 0 0-.3 .9 .65 .65 0 0 0 .9 .3 .59 .59 0 0 0 .6-.6 .59 .59 0 0 0-.5-.6v-.3a.92 .92 0 0 1 .6 1.3 .92 .92 0 0 1-1.3 .4 .89 .89 0 0 1-.4-1.5z"/>
<path d="M137.4 64.9l1.1 .8h.9v.3h-.9l-1.1 .7v-.3l.9-.6-.9-.6z"/>
<path d="M137.4 63.4l.3 .2a2.21 2.21 0 0 0 2.2-.2v.2a1.96 1.96 0 0 1-2.5 0z"/>
<path d="M137.4 60.5a1.96 1.96 0 0 1 2.5 0v.2a2.25 2.25 0 0 0-2.5 0z"/>
<path d="M137.5 96.6a.53 .53 0 0 1 .6-.1 .53 .53 0 0 1 .4 .5l.9-.7v.3l-.8 .5-.1 .4v.3h.9v.2h-2zM137.7 96.8l-.1 1h.7v-.6a.34 .34 0 0 0-.2-.4 .34 .34 0 0 0-.4 0z"/>
<path d="M137.4 87.8l2-.8v.3l-.6 .3v.8l.6 .2v.3l-2-.8zM137.6 88l1 .3v-.7z"/>
<path d="M137.4 83.7a1 1 0 0 1 2 0 1 1 0 0 1-2 0zM137.8 83.3a.72 .72 0 0 0 .1 .9 .72 .72 0 0 0 1 .1 .72 .72 0 0 0 .1-1l-.6-.2z"/>
<path d="M137.4 79.1l2-.8v.3l-.6 .3v.8l.6 .2v.3l-2-.8zM137.6 79.3l1 .3v-.7z"/>
<path d="M137.5 70.9a.53 .53 0 0 1 .6-.2 .53 .53 0 0 1 .4 .5l.9-.7v.3l-.8 .6-.1 .3v.3h.9v.2h-2zM137.7 71.1l-.1 .9h.7v-.6a.34 .34 0 0 0-.2-.4 .34 .34 0 0 0-.4 .1z"/>
<path d="M137.4 69.5l2-.8v.3l-.6 .2v.8l.6 .2v.3l-2-.8zM137.6 69.6l1 .3v-.6z"/>
<path d="M137.4 61.5l2 1v.2l-2-1zM137.5 62.4a.47 .47 0 0 1 .7 0 .47 .47 0 0 1-.1 .7h-.4a.4 .4 0 0 1-.3-.3 .4 .4 0 0 1 .1-.4zM137.6 62.6a.3 .3 0 0 0 .3 .3 .3 .3 0 0 0 .3-.3zM138.5 61.2a.47 .47 0 0 1 .8-.1 .47 .47 0 0 1-.2 .7l-.4 .1a.4 .4 0 0 1-.3-.3 .4 .4 0 0 1 .1-.4zM138.6 61.3v.1a.3 .3 0 0 0 .3 .3 .3 .3 0 0 0 .3-.4z"/>
</g>
<path d="M146.5 143h.6" fill="none" stroke="#050100" stroke-width=".2"/>
<g fill="#231f20">
<path d="M137.5 169.1l.5-.2v.2a.43 .43 0 0 0-.4 .5 .43 .43 0 0 0 .5 .4v-.2a.87 .87 0 0 1 .9-1 .82 .82 0 0 1 .4 .9 .82 .82 0 0 1-.7 .7v-.3a.5 .5 0 0 0 .5-.5 .5 .5 0 0 0-.5-.5l-.1 .2a.83 .83 0 0 1-.8 1 .8 .8 0 0 1-.3-1.2z"/>
<path d="M137.4 166.9h2v.3h-1v1h1v.3h-2v-.3h.8v-1h-.8z"/>
<path d="M137.4 165h1.1a.77 .77 0 0 1 .9 .7 .77 .77 0 0 1-.9 .8h-1.1v-.3h1.1a.52 .52 0 0 0 .7-.5 .52 .52 0 0 0-.7-.5h-1.1z"/>
<path d="M137.4 163.1h.2v.7h1.8v.2h-1.8v.7h-.2z"/>
<path d="M137.4 156.5l2 .5v.3l-1.8 .4 1.8 .5v.3l-2 .5v-.3l1.7-.4-1.7-.4v-.3l1.7-.5-1.7-.4z"/>
<path d="M137.4 154.7h2v.3l-1.6 1h1.6v.2h-2v-.2l1.5-1h-1.5z"/>
<path d="M137.6 152.1l.3-.2 .1 .3a.65 .65 0 0 0-.3 .9 .65 .65 0 0 0 .9 .2 .59 .59 0 0 0 .6-.5 .59 .59 0 0 0-.5-.7v-.2a.92 .92 0 0 1 .6 1.2 .92 .92 0 0 1-1.3 .4 .89 .89 0 0 1-.4-1.4z"/>
<path d="M137.4 150h1.1a.77 .77 0 0 1 .9 .8 .77 .77 0 0 1-.9 .8h-1.1v-.3h1.1a.52 .52 0 0 0 .7-.5 .52 .52 0 0 0-.7-.5h-1.1z"/>
<path d="M137.4 144.3h.2v1.1h.6v-1.1h.3v1.1h.6v-1.2h.3v1.5h-2z"/>
<path d="M137.4 142.3h2v.3l-1.6 1h1.6v.3h-2v-.3l1.5-1h-1.5z"/>
<path d="M137.4 140.5h.2v.6h1.8v.3h-1.8v.6h-.2z"/>
<path d="M137.4 138.9l.3 .2a2.21 2.21 0 0 0 2.2-.2v.2a1.96 1.96 0 0 1-2.5 0z"/>
<path d="M138 137.5h1.4v.2h-.2a.41 .41 0 0 1 0 .7h.7v.2h-1.9v-.2h.8a.33 .33 0 0 0 .4-.3 .33 .33 0 0 0-.4-.4h-.8z"/>
<path d="M137.4 135.1a1.96 1.96 0 0 1 2.5 0v.2a2.25 2.25 0 0 0-2.5 0z"/>
<path d="M137.6 161.6a1.02 1.02 0 0 1 1.1-.3 1.02 1.02 0 0 1 .7 .9v.7h-2v-.9zM137.8 161.7l-.2 .9h1.5v-.4a.78 .78 0 0 0-.5-.7 .78 .78 0 0 0-.8 .2z"/>
<path d="M137.4 160a1 1 0 0 1 2 0 1 1 0 0 1-2 0zM137.8 159.6a.72 .72 0 0 0 .1 .9 .72 .72 0 0 0 1 0 .72 .72 0 0 0 .1-.9l-.6-.2z"/>
<path d="M137.5 148.2a.53 .53 0 0 1 .6-.1 .53 .53 0 0 1 .4 .5l.9-.7v.3l-.8 .5-.1 .3v.3h.9v.3h-2zM137.7 148.4l-.1 .9h.7v-.5a.34 .34 0 0 0-.2-.4 .34 .34 0 0 0-.4 0z"/>
<path d="M137.5 146.2a.53 .53 0 0 1 .6-.1 .53 .53 0 0 1 .4 .5l.9-.7v.3l-.8 .5-.1 .4v.3h.9v.2h-2zM137.7 146.4l-.1 1h.7v-.6a.34 .34 0 0 0-.2-.4 .34 .34 0 0 0-.4 0z"/>
<path d="M137.4 136.2l2-.8v.3l-.6 .3v.8l.6 .2v.3l-2-.8zM137.6 136.4l1 .3v-.7z"/>
</g>
<g fill="none" stroke="#231f20" stroke-width=".2">
<path d="M35.1 57.7v42.7M39 57.7v42.7M43 57.7v42.7M46.8 57.7v42.7M50.7 57.7v42.7M54.6 57.7v42.7M58.4 57.7v42.7M62.3 57.7v42.7M66.3 57.7v42.7M70.2 57.7v42.7M93.4 57.8v42.6M97.3 57.8v42.6"/>
<path d="M101.2 57.8v42.6M105 57.8v42.6M108.9 57.8v42.6M112.9 57.8v42.6M116.8 57.8v42.6M120.7 57.8v42.6M124.6 57.8v42.6M128.4 57.8v42.6M154.4 57.7v42.8M158.2 57.7v42.8M162.1 57.7v42.8M166 57.7v42.8"/>
<path d="M169.9 57.7v42.8M173.8 57.7v42.8M177.7 57.7v42.8M181.5 57.7v42.8M185.4 57.7v42.8M31.2 79.2h42.8M31.2 75.6h42.8M31.2 72h42.8M31.2 68.4h42.8M31.2 64.9h42.8M31.2 61.3h42.8M89.5 79.1h42.8"/>
<path d="M89.5 74.8h42.8M89.5 70.6h42.8M89.5 66.3h42.8M89.5 62.1h42.8M146.6 79.1h42.7M146.6 75.5h42.7M146.6 71.9h42.7M146.6 68.4h42.7M146.6 64.8h42.7M146.6 61.2h42.7M31.2 96.9h42.8M31.2 93.3h42.8"/>
<path d="M31.2 89.7h42.8M31.2 86.2h42.8M31.2 82.6h42.8M89.5 96.1h42.8M89.5 91.9h42.8M89.5 87.6h42.8M89.5 83.4h42.8M146.6 93.3h42.7M146.6 89.8h42.7M146.6 96.9h42.7M146.6 86.2h42.7M146.6 82.6h42.7"/>
<path d="M31.2 137.5h42.7M31.2 134h42.7M35.1 130.4v42.7M39 130.4v42.7M42.9 130.4v42.7M46.7 130.4v42.7M50.6 130.4v42.7M54.6 130.4v42.7M58.4 130.4v42.7M62.3 130.4v42.7M66.1 130.4v42.7M70.1 130.4v42.7"/>
<path d="M89.5 135.8h42.8M93.4 130.4v42.7M97.3 130.4v42.7M101.2 130.4v42.7M105.1 130.4v42.7M108.9 130.4v42.7M112.8 130.4v42.7M116.7 130.4v42.7M120.6 130.4v42.7M124.5 130.4v42.7M128.4 130.4v42.7M146.5 137.4h42.8"/>
<path d="M150.4 130.2v42.8M154.4 130.2v42.8M158.1 130.2v42.8M162.1 130.2v42.8M166 130.2v42.8M169.9 130.2v42.8M173.8 130.2v42.8M177.7 130.2v42.8M181.5 130.2v42.8M185.4 130.2v42.8M31.2 158.9h42.7M31.2 155.4h42.7"/>
<path d="M31.2 151.7h42.7M31.2 148.2h42.7M31.2 144.6h42.7M31.2 141.1h42.7M89.5 141.1h42.8M89.5 157.2h42.8M89.5 151.9h42.8M89.5 146.4h42.8M146.5 158.8h42.8M146.5 151.6h42.8M146.5 144.4h42.8M31.2 169.6h42.7"/>
<path d="M31.2 166h42.7M31.2 162.5h42.7M89.5 162.5h42.8M89.5 167.8h42.8M146.5 165.8h42.8"/>
</g>
<g fill="none" stroke="#050100" stroke-width=".2">
<path d="M31.2 57.7h.5M89.5 57.8h.5M146.6 57.7h.5M150.5 57.7v42.8M31.2 79.2h.5M31.2 75.6h.5M31.2 72h.5M31.2 68.4h.5M31.2 64.9h.5M31.2 61.3h.5M89.5 79.1h.5M89.5 74.8h.5"/>
<path d="M89.5 70.6h.5M89.5 66.3h.5M89.5 62.1h.5M146.6 75.5h.5M146.6 71.9h.5M146.6 68.4h.5M146.6 64.8h.5M146.6 61.2h.5M31.2 99.9v.5h.5M31.2 96.9h.5M31.2 93.3h.5M31.2 89.7h.5"/>
<path d="M31.2 86.2h.5M31.2 82.6h.5M35.1 99.9v.5M39 99.9v.5M43 99.9v.5M46.8 99.9v.5M50.7 99.9v.5M54.6 99.9v.5M58.4 99.9v.5M62.3 99.9v.5M66.3 99.9v.5M70.2 99.9v.5"/>
<path d="M74 99.9v.5M89.5 99.9v.5h.5M89.5 96.1h.5M89.5 91.9h.5M89.5 87.6h.5M89.5 83.4h.5M93.4 99.9v.5M97.3 99.9v.5M101.2 99.9v.5M105 99.9v.5M108.9 99.9v.5M112.9 99.9v.5"/>
<path d="M116.8 99.9v.5M120.7 99.9v.5M124.6 99.9v.5M128.4 99.9v.5M132.3 99.9v.5M31.2 130.4h.5M89.5 130.4h.5M146.5 130.2h.5M31.2 172.6v.5h.5M73.9 172.6v.5M89.5 172.6v.5h.5M132.3 172.6v.5"/>
<path d="M146.5 172.4v.6h.5M189.3 172.4v.6"/>
</g>
<path d="M89.5 59.9l1.3 .6a7.6 7.6 0 0 1 4.5 2.8l.8 .8 3.8 5.9a75.4 75.4 0 0 0 10 13l2 2.4 6.6 6.8a38.5 38.5 0 0 0 7.6 6.8 9.8 9.8 0 0 0 4.9 .9l1.3 .1M31.2 61.4l1.1 .5a14.2 14.2 0 0 1 6.4 3.1 57.2 57.2 0 0 1 11.1 8.8l4 4.5 6.2 7.4a72.5 72.5 0 0 0 12.8 11.9l1.2 1.1M146.6 62.3l5.1 5.1a176 176 0 0 0 12.4 12.4l7.2 6a132.9 132.9 0 0 0 12.9 10.7l5.1 2.7M31.2 136.2a101.3 101.3 0 0 0 13 12.2l3.9 3.4 13.9 13.8a12 12 0 0 0 10.6 4.1h1.3M189.3 132l-1.9 8.3a61.5 61.5 0 0 1-3.2 12.2 7.5 7.5 0 0 1-5.3 5.1l-.7 .3a156.5 156.5 0 0 1-14.8 3.9l-16.9 4.9M132.3 148.4l-8.7 .1-7.2 .5-4.4 .4a32.3 32.3 0 0 0-10.8 1.7 3.5 3.5 0 0 1-3.3-1.3l-1.4-1.3-1.2-.8a2.63 2.63 0 0 0-2.5 .7l-.8 .4-1.2 1.3-1.3 1" fill="none" stroke="#050100" stroke-width=".72"/>
<text font-size="4.9" x="19" y="32.6">TYPICAL CHARACTERISTICS</text>
<g font-size="3.9">
<text x="50.2" y="16.3">MP2611 – 2A, 1-CELL SWITCHING CHARGER FOR USB AND ADAPTER POWER</text>
<text x="19" y="38.3">V =5V,</text>
<text x="36" y="38.3">C1=C2=22µF,</text>
<text x="64.2" y="38.3">C4=22µF,</text>
<text x="85.2" y="38.3">C</text>
<text x="93.4" y="38.3">=0.1µF,</text>
<text x="110.5" y="38.3">L=1.5µH,</text>
<text x="130.4" y="38.3">RS1=50mΩ,</text>
<text x="155.9" y="38.3">R</text>
<text x="163.7" y="38.3">=40.2kΩ,</text>
<text x="183.5" y="38.3">Battery</text>
<text x="19.1" y="42.8">Simulator, Unless Otherwise Noted.</text>
</g>
<g font-size="3.7" fill="#231f20">
<text x="30.6" y="47.9">BATT Voltage Accuracy</text>
<text x="89.5" y="47.9">Charge Current Accuracy</text>
<text x="145.6" y="47.9">USB Current Limit Accuracy</text>
<text x="30.6" y="52">vs. Temperature</text>
<text x="89.5" y="52">vs. Temperature</text>
<text x="145.6" y="52">vs. Temperature</text>
<text x="30.6" y="119.8">VREF Accuracy vs.</text>
<text x="89.5" y="119.8">Quiescent Current vs.</text>
<text x="145.6" y="119.8">Shutdown Current vs.</text>
<text x="30.6" y="123.9">Temperature</text>
<text x="89.5" y="123.9">Temperature</text>
<text x="145.6" y="123.9">Temperature</text>
</g>
<text font-size="3.5" x="194.9" y="264.5">5</text>
<g font-size="2.8">
<text x="19" y="267.9">12/7/2012</text>
<text x="19" y="264.5">MP2611 Rev. 1.12</text>
<text x="45.4" y="267.9">MPS Proprietary Information. Patent Protected. Unauthorized Photocopy and Duplication Prohibited.</text>
<text x="91.1" y="264.5">www.MonolithicPower.com</text>
<text x="86.4" y="271.1">© 2012 MPS. All Rights Reserved.</text>
</g>
<g font-size="2.7" fill="#231f20">
<text x="26.6" y="58.3">0.8</text>
<text x="31.2" y="56.1">AC/USB Mode</text>
<text x="84.9" y="58.5">1.0</text>
<text x="90.1" y="56.1">AC/USB Mode</text>
<text x="140.5" y="58.3">1.50</text>
<text x="145.6" y="56.1">USB Mode, I</text>
<text x="171.1" y="56.1">=500mA</text>
<text x="26.6" y="65.5">0.4</text>
<text x="26.6" y="61.9">0.6</text>
<text x="84.9" y="62.8">0.8</text>
<text x="140.5" y="65.5">1.00</text>
<text x="140.5" y="61.8">1.25</text>
<text x="26.6" y="69">0.2</text>
<text x="84.9" y="71.3">0.4</text>
<text x="84.9" y="67">0.6</text>
<text x="140.5" y="69">0.75</text>
<text x="25.7" y="76.2">-0.2</text>
<text x="26.6" y="72.6">0.0</text>
<text x="84.9" y="75.5">0.2</text>
<text x="140.5" y="76.2">0.25</text>
<text x="140.5" y="72.5">0.50</text>
<text x="25.7" y="83.2">-0.6</text>
<text x="25.7" y="79.8">-0.4</text>
<text x="84.9" y="79.8">0.0</text>
<text x="139.6" y="83.2">-0.25</text>
<text x="140.5" y="79.7">0.00</text>
<text x="25.7" y="86.8">-0.8</text>
<text x="84" y="88.3">-0.4</text>
<text x="84" y="84.1">-0.2</text>
<text x="139.6" y="86.9">-0.50</text>
<text x="25.7" y="93.9">-1.2</text>
<text x="25.7" y="90.3">-1.0</text>
<text x="84" y="92.6">-0.6</text>
<text x="139.6" y="93.9">-1.00</text>
<text x="139.6" y="90.4">-0.75</text>
<text x="25.7" y="101">-1.6</text>
<text x="25.7" y="97.5">-1.4</text>
<text x="84" y="101.1">-1.0</text>
<text x="84" y="96.8">-0.8</text>
<text x="139.6" y="101.1">-1.50</text>
<text x="139.6" y="97.6">-1.25</text>
<text x="28" y="103.6">-40-25 -10 5 20 35 50 65 80 95110125</text>
<text x="87" y="103.9">-40-25-10 5 20 35 50 65 80 95110125</text>
<text x="144" y="103.7">-40-25-10 5 20 35 50 65 80 95110125</text>
<text x="25" y="131">1.20</text>
<text x="30.6" y="128">AC/USB Mode</text>
<text x="84.8" y="130.7">2.0</text>
<text x="89.5" y="128">V</text>
<text x="94.6" y="128">=0V, AC/USB Mode</text>
<text x="142.7" y="130.5">10</text>
<text x="145.6" y="128">V</text>
<text x="150.7" y="128">=4V (Disabled), AC/USB Mode</text>
<text x="25" y="134.6">1.00</text>
<text x="84.8" y="136">1.8</text>
<text x="143.5" y="137.7">9</text>
<text x="25" y="141.7">0.60</text>
<text x="25" y="138.1">0.80</text>
<text x="84.8" y="141.4">1.6</text>
<text x="25" y="148.8">0.20</text>
<text x="25" y="145.2">0.40</text>
<text x="84.8" y="146.7">1.4</text>
<text x="143.5" y="144.7">8</text>
<text x="25" y="152.3">0.00</text>
<text x="84.8" y="152.1">1.2</text>
<text x="143.5" y="151.9">7</text>
<text x="24.1" y="159.6">-0.40</text>
<text x="24.1" y="156">-0.20</text>
<text x="84.8" y="157.5">1.0</text>
<text x="143.5" y="159.1">6</text>
<text x="24.1" y="166.7">-0.80</text>
<text x="24.1" y="163.1">-0.60</text>
<text x="84.8" y="162.8">0.8</text>
<text x="143.5" y="166.1">5</text>
<text x="24.1" y="173.8">-1.20</text>
<text x="24.1" y="170.2">-1.00</text>
<text x="81.6" y="170.7" transform="rotate(-90 81.6 170.7)">QUIESCENT CURRENT (mA)</text>
<text x="84.8" y="173.4">0.4</text>
<text x="84.8" y="168.1">0.6</text>
<text x="143.5" y="173.3">4</text>
<text x="28.7" y="176.5">-40-25-10 5 20 35 50 65 80 95110125</text>
<text x="87.2" y="176.5">-40-25-10 5 20 35 50 65 80 95110125</text>
<text x="143.6" y="176.3">-40-25-10</text>
<text x="157.4" y="176.3">5 20 35 50 65 80 95110125</text>
</g>
<g font-size="2.5">
<text x="21.6" y="38.9">IN</text>
<text x="88" y="38.9">TMR</text>
<text x="158.7" y="38.9">ILIM</text>
</g>
<g font-size="2.4" fill="#231f20">
<text x="161" y="56.7">USB_LIM</text>
<text x="91.3" y="128.7">EN</text>
<text x="147.4" y="128.7">EN</text>
</g>
</svg>
